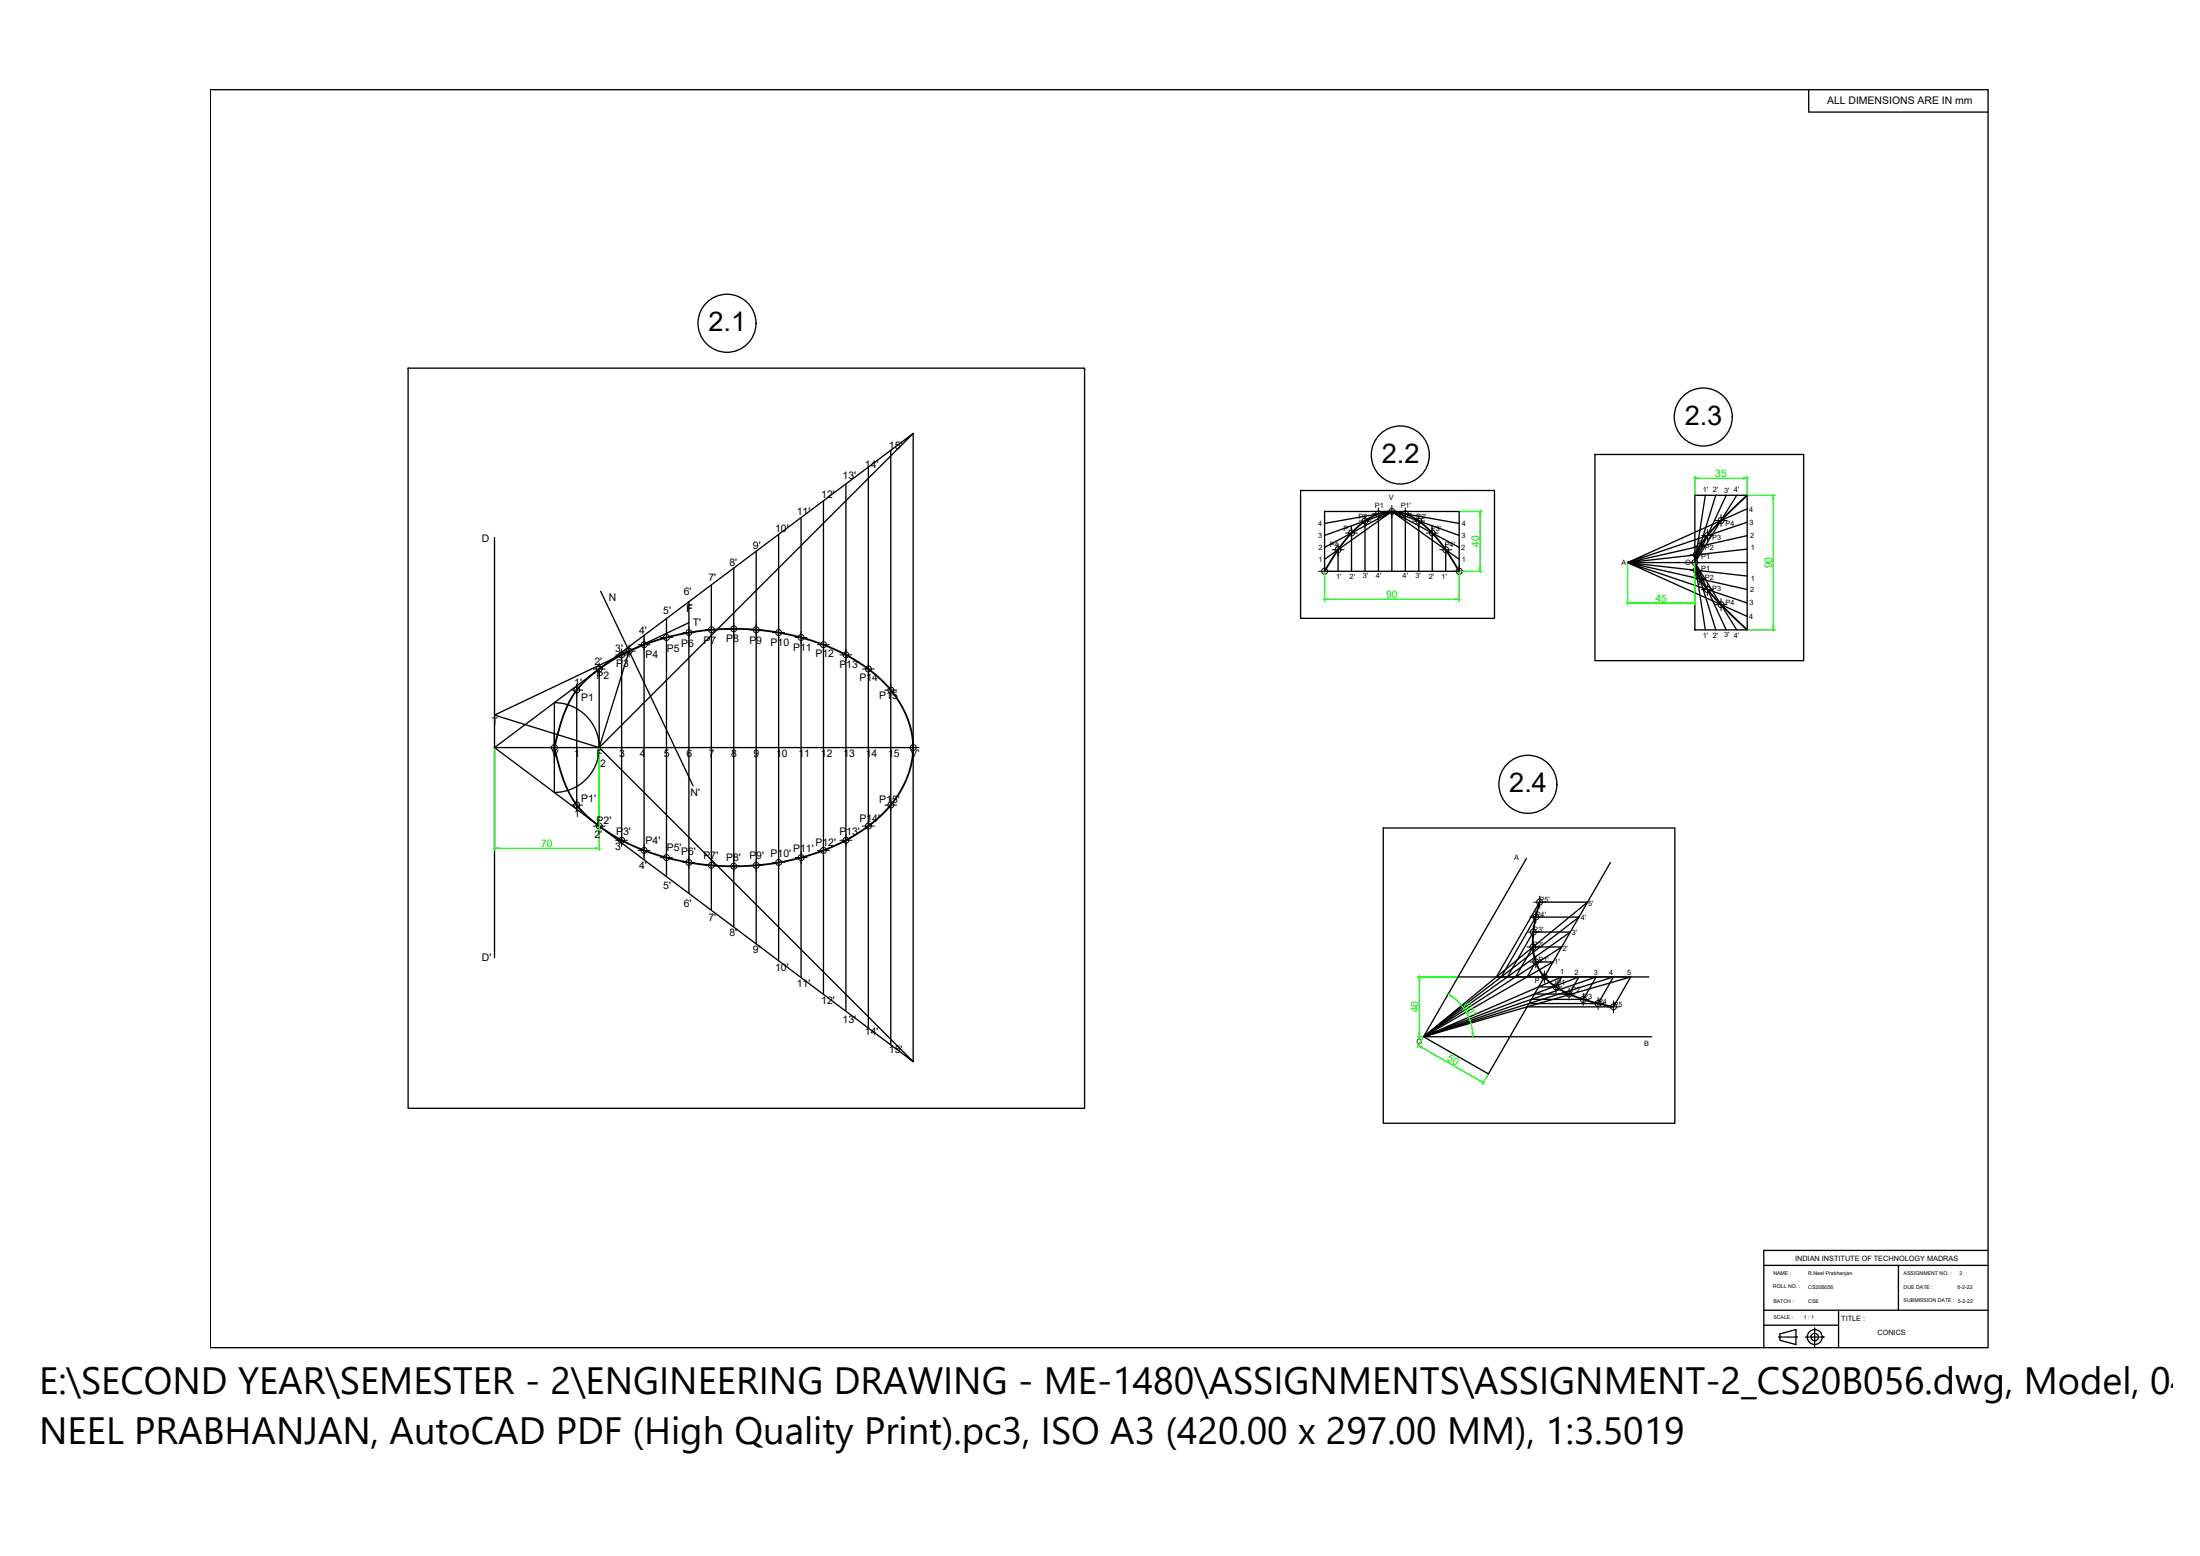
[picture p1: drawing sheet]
<svg xmlns="http://www.w3.org/2000/svg" width="420mm" height="297mm" viewBox="0 0 420 297" stroke-linecap="round" stroke-linejoin="round" font-family="sans-serif">
<!-- layer: 0 -->
<g fill="none" stroke="#000" stroke-width=".25">
<path d="M40.2 17.1h339.5v240.2h-339.5zM345.4 17.1v4.3h34.3M77.9 70.3h129.2v141.3h-129.2zM153 98.8v87.8M157.3 95.6v94.2M161.6 92.4v100.6M165.8 89.2v107.1M170.1 86v113.5M174.4 82.7v120M248.4 93.6h37v24.4h-37zM253 97.6h25.7v11.5h-25.7zM253 99.9l12.8-2.3-12.8 4.6"/>
<path d="M260.7 99.5v9.6M263.3 98.1v11M265.8 97.6v11.5M268.4 98.1v11M271 99.5v9.6M278.7 99.9l-12.9-2.3 12.9 4.6M304.6 86.8h39.9v39.3h-39.9zM323.7 94.5h10v25.7h-10zM325.7 94.5l-2 12.9 4-12.9M329.7 94.5l-6 12.9 8-12.9M333.7 97.1l-22.9 10.3 22.9-7.7M94.4 102.6v80.2"/>
<path d="M114.7 112.9l17.7 37.1M127.3 118.1v49.2M131.6 118.9l-37.2 17.6 20 6.2 5.7-18.4M131.6 114.9v55.7M135.9 111.7v62.1M140.1 108.4v68.6M144.4 105.2v75M148.7 102v81.4M253 104.5l12.8-6.9-12.8 9.2M255.5 105v4.1M258.1 101.8v7.3M273.5 101.8v7.3"/>
<path d="M276.1 105v4.1M278.7 104.5l-12.9-6.9 12.9 9.2M310.8 107.4h22.9M333.7 102.3l-22.9 5.1 22.9-2.6M333.7 110l-22.9-2.6 22.9 5.1M333.7 115.1l-22.9-7.7 22.9 10.3M105.9 134.1v17.2M105.9 134.1a8.6 8.6 0 0 1 8.5 8.6M110.1 130.9v23.6M114.4 127.7v30M118.7 124.5v36.4M123 121.3v42.8"/>
<path d="M325.7 120.2l-2-12.8 4 12.8M329.7 120.2l-6-12.8 8 12.8M94.4 142.7l80-60-60 60M94.4 142.7l80 60-60-60M94.4 142.7h80M114.4 142.7a8.6 8.6 0 0 1-8.5 8.6M264.2 158.1h55.7v56.3h-55.7zM291.5 163.9l-19.6 34M292.4 175.1h9.1l-29.6 22.8 31.3-25.7h-9.2l-8.2 14.3M293.3 175.1l-6.6 11.4M307.6 164.7l-23.3 40.3-12.4-7.1M271.9 197.9h43.5"/>
<path d="M278.5 186.5h36.4M287.9 186.5l4.9-8.6h7.1l-28 20 26.3-17.1h-5.4l-3.3 5.7M291.7 186.5l1.6-2.9h3.3l-24.7 14.3 39.5-11.4-3.3 5.7h-16.4M292.5 190.8h9.9l2.4-4.3-32.9 11.4 36.2-11.4-2.9 5.1h-13.2M293.1 189.8h7M293.9 188.4h3.2l1.1-1.9-26.3 11.4 29.6-11.4-1.8 3.3M379.7 238.7h-42.8v18.6M336.9 241.6h42.8M336.9 250.1h42.8M336.9 253h14.2M339.7 255.2h.8M339.9 254.6l3.1-.8v2.9l-3.1-.8z"/>
<path d="M340.7 255.2h.2M341 255.2h.9M342.1 255.2h.2M342.5 255.2h.8M344.8 255.2h.7M345.7 255.2h.2M346.1 255.2h.9M346.6 253.5v.8M346.6 254.4v.2M346.6 254.8v.9M346.6 255.9v.2M346.6 256.3v.7"/>
<path d="M347.2 255.2h.2M347.5 255.2h.8M351.1 250.1v7.2M362.6 241.6v8.5"/>
<circle cx="138.8" cy="61.7" r="5.5"/>
<circle cx="325.3" cy="79.6" r="5.5"/>
<circle cx="267.4" cy="86.9" r="5.5"/>
<circle cx="291.8" cy="149.7" r="5.5"/>
<circle cx="346.6" cy="255.2" r="1.42"/>
<circle cx="346.6" cy="255.2" r=".71"/>
</g>
<g fill="none" stroke="#000" stroke-width=".19">
<path d="M259.5 99.5h2.3M260.7 98.3v2.3M262.1 98.1h2.3M263.3 97v2.2M264.7 97.6h2.3M265.8 96.5v2.3M267.2 98.1h2.3M268.4 97v2.2M269.8 99.5h2.3M271 98.3v2.3M327.5 99.4h2.3M328.7 98.2v2.3"/>
<path d="M131.6 119.6v2.3M135.9 119.1v2.3M140.1 118.9v2.3M144.4 119.1v2.3M148.7 119.6v2.3M251.8 109.1h2.3M253 107.9v2.3M254.4 105h2.3M255.5 103.8v2.3M257 101.8h2.3M258.1 100.6v2.3M272.4 101.8h2.3"/>
<path d="M273.5 100.6v2.3M275 105h2.2M276.1 103.8v2.3M277.5 109.1h2.3M278.7 107.9v2.3M322.5 107.4h2.3M322.8 105.9h2.3M322.8 108.9h2.3M323.5 104.3h2.3M323.5 110.5h2.3M323.7 106.3v2.2M323.9 104.8v2.3"/>
<path d="M323.9 107.7v2.3M324.7 103.1v2.3M324.7 109.4v2.3M324.9 102.3h2.3M324.9 112.6h2.3M326.1 101.1v2.3M326.1 111.4v2.3M327.5 115.4h2.3M328.7 114.3v2.3M109 131.7h2.3M110.1 130.6v2.3M113.3 127.7h2.3"/>
<path d="M114.4 126.6v2.3M117.6 125h2.3M118.7 123.9v2.3M119 124.3h2.3M120.1 123.2v2.2M121.9 123.1h2.2M123 121.9v2.3M126.1 121.7h2.3M127.3 120.6v2.2M130.4 120.8h2.3M134.7 120.2h2.3M139 120h2.3"/>
<path d="M143.3 120.2h2.3M147.6 120.8h2.2M151.8 121.7h2.3M153 120.6v2.2M156.1 123.1h2.3M157.3 121.9v2.3M160.4 125h2.3M161.6 123.9v2.3M164.7 127.7h2.3M165.8 126.6v2.3M169 131.7h2.3M170.1 130.6v2.3"/>
<path d="M104.7 142.7h2.3M105.9 141.6v2.3M109 153.7h2.3M110.1 152.5v2.3M113.3 157.7h2.3M114.4 156.6v2.2M118.7 159.3v2.3M161.6 159.3v2.3M164.7 157.7h2.3M165.8 156.6v2.2M169 153.7h2.3M170.1 152.5v2.3"/>
<path d="M173.3 142.7h2.2M174.4 141.6v2.3M117.6 160.4h2.3M121.9 162.3h2.2M123 161.2v2.3M126.1 163.7h2.3M127.3 162.6v2.3M130.4 164.7h2.3M131.6 163.5v2.3M134.7 165.2h2.3M135.9 164.1v2.2M139 165.4h2.3"/>
<path d="M140.1 164.2v2.3M143.3 165.2h2.3M144.4 164.1v2.2M147.6 164.7h2.2M148.7 163.5v2.3M151.8 163.7h2.3M153 162.6v2.3M156.1 162.3h2.3M157.3 161.2v2.3M160.4 160.4h2.3M291.7 177.9h2.3M292.2 175.1h2.2"/>
<path d="M292.8 179.6v2.3M292.8 176.8v2.3M292.9 172.2h2.3M293.3 173.9v2.3M294 171.1v2.3M291.6 180.8h2.3M292.2 183.6h2.2M293.3 182.5v2.3M293.8 186.5h2.3M295 185.4v2.2M296 188.4h2.3M297.1 187.3v2.2"/>
<path d="M298.5 189.8h2.3M299.7 188.6v2.3M301.2 190.8h2.3M302.4 189.6v2.3M304.1 191.6h2.3M305.2 190.4v2.3M307 192.2h2.3M308.1 191.1v2.2"/>
<circle cx="260.7" cy="99.5" r=".57"/>
<circle cx="263.3" cy="98.1" r=".57"/>
<circle cx="265.8" cy="97.6" r=".57"/>
<circle cx="268.4" cy="98.1" r=".57"/>
<circle cx="271" cy="99.5" r=".57"/>
<circle cx="328.7" cy="99.4" r=".57"/>
<circle cx="253" cy="109.1" r=".57"/>
<circle cx="255.5" cy="104.9" r=".57"/>
<circle cx="258.1" cy="101.7" r=".57"/>
<circle cx="273.5" cy="101.7" r=".57"/>
<circle cx="276.1" cy="104.9" r=".57"/>
<circle cx="278.7" cy="109.1" r=".57"/>
<circle cx="323.7" cy="107.4" r=".57"/>
<circle cx="323.9" cy="108.9" r=".57"/>
<circle cx="323.9" cy="105.9" r=".57"/>
<circle cx="324.7" cy="110.5" r=".57"/>
<circle cx="324.7" cy="104.3" r=".57"/>
<circle cx="326.1" cy="112.5" r=".57"/>
<circle cx="326.1" cy="102.2" r=".57"/>
<circle cx="328.7" cy="115.4" r=".57"/>
<circle cx="110.2" cy="131.7" r=".57"/>
<circle cx="114.4" cy="127.7" r=".57"/>
<circle cx="118.7" cy="125" r=".57"/>
<circle cx="120.2" cy="124.3" r=".57"/>
<circle cx="123" cy="123.1" r=".57"/>
<circle cx="127.3" cy="121.7" r=".57"/>
<circle cx="131.6" cy="120.8" r=".57"/>
<circle cx="135.9" cy="120.2" r=".57"/>
<circle cx="140.1" cy="120" r=".57"/>
<circle cx="144.4" cy="120.2" r=".57"/>
<circle cx="148.7" cy="120.8" r=".57"/>
<circle cx="153" cy="121.7" r=".57"/>
<circle cx="157.3" cy="123.1" r=".57"/>
<circle cx="161.6" cy="125" r=".57"/>
<circle cx="165.8" cy="127.7" r=".57"/>
<circle cx="170.1" cy="131.7" r=".57"/>
<circle cx="105.9" cy="142.7" r=".57"/>
<circle cx="110.2" cy="153.7" r=".57"/>
<circle cx="114.4" cy="157.7" r=".57"/>
<circle cx="165.8" cy="157.7" r=".57"/>
<circle cx="170.1" cy="153.7" r=".57"/>
<circle cx="174.4" cy="142.7" r=".57"/>
<circle cx="118.7" cy="160.4" r=".57"/>
<circle cx="123" cy="162.3" r=".57"/>
<circle cx="127.3" cy="163.7" r=".57"/>
<circle cx="131.6" cy="164.6" r=".57"/>
<circle cx="135.9" cy="165.2" r=".57"/>
<circle cx="140.1" cy="165.4" r=".57"/>
<circle cx="144.4" cy="165.2" r=".57"/>
<circle cx="148.7" cy="164.6" r=".57"/>
<circle cx="153" cy="163.7" r=".57"/>
<circle cx="157.3" cy="162.3" r=".57"/>
<circle cx="161.6" cy="160.4" r=".57"/>
<circle cx="292.8" cy="177.9" r=".57"/>
<circle cx="293.3" cy="175.1" r=".57"/>
<circle cx="294" cy="172.2" r=".57"/>
<circle cx="292.8" cy="180.8" r=".57"/>
<circle cx="293.3" cy="183.6" r=".57"/>
<circle cx="295" cy="186.5" r=".57"/>
<circle cx="297.1" cy="188.4" r=".57"/>
<circle cx="299.7" cy="189.8" r=".57"/>
<circle cx="302.4" cy="190.8" r=".57"/>
<circle cx="305.2" cy="191.6" r=".57"/>
<circle cx="308.1" cy="192.2" r=".57"/>
</g>
<path d="M333.7 94.5l-1.5 1.5a42.2 42.2 0 0 0-7.5 8.2 5.8 5.8 0 0 0 .6 7.2l2.8 3.4 5.6 5.4M253 109.1a29.6 29.6 0 0 1 7.2-9.2 8.4 8.4 0 0 1 11.5 .1 30.7 30.7 0 0 1 7 9.1M111.6 130.1a38.8 38.8 0 0 1 22.2-9.7 47.4 47.4 0 0 1 29.2 5.4 22.6 22.6 0 0 1 10.4 11.7 16.1 16.1 0 0 1-3.1 16 32.8 32.8 0 0 1-17 10.1 49 49 0 0 1-34.8-3.3 23.9 23.9 0 0 1-9.1-7.6 26.4 26.4 0 0 1-3.2-8.6l-.3-1.4 .3-1.4a24.1 24.1 0 0 1 4-9.7zM294 172.2l-1 4.4-.3 3.8 .1 1.4 .5 1.8 .5 1.2 .8 1.2 .8 1 1.1 1 2.7 1.6 3.8 1.4 5.1 1.2" fill="none" stroke="#000" stroke-width=".35"/>
<g fill="none" stroke="#0f0" stroke-width=".25">
<path d="M278.8 97.6h4.2M282.7 98.3v10M323.7 90.9v3.5M324.4 91.3h8.6M333.7 90.9v3.5M333.9 94.5h5.1M338.7 95.3v24.2M253 109.2v5.6M253.7 114.4h24.3M278.7 109.2v5.6M278.8 109.1h4.2M310.8 107.6v7.9"/>
<path d="M311.5 115.1h11.5M323.7 107.6v7.9M333.9 120.2h5.1M94.4 142.9v19.4M114.4 142.9v19.4M95.2 162h18.5M270.7 186.5h7.6M270.7 197.9h1M271.1 187.2v10M271.5 199.9l11.2 6.4M271.8 198.1l-1.1 1.8M277.2 190.1a9.4 9.4 0 0 1 4.1 7.1"/>
<path d="M284.2 205.2l-1.1 1.8"/>
</g>
<g fill="#0f0" stroke="#0f0" stroke-width=".19">
<path d="M94.4 162l.8-.2v.3z"/>
<path d="M113.7 161.8l.7 .2-.7 .1z"/>
<path d="M253 114.4l.7-.1v.2z"/>
<path d="M278 114.3l.7 .1-.7 .1z"/>
<path d="M282.7 97.6l.1 .7h-.2z"/>
<path d="M282.6 108.3h.2l-.1 .8z"/>
<path d="M310.8 115.1l.7-.1v.2z"/>
<path d="M323 115l.7 .1-.7 .1z"/>
<path d="M323.7 91.3l.7-.1v.2z"/>
<path d="M333 91.2l.7 .1-.7 .1z"/>
<path d="M338.7 94.5l.1 .8h-.3z"/>
<path d="M338.5 119.5h.3l-.1 .7z"/>
<path d="M281.1 197.2h.3l-.1 .7z"/>
<path d="M276.6 189.8l.6 .3-.1 .2z"/>
<path d="M270.9 199.6l.7 .2-.1 .3z"/>
<path d="M282.7 206.2l.6 .5-.7-.3z"/>
<path d="M271.1 186.5l.1 .7h-.2z"/>
<path d="M271 197.2h.2l-.1 .7z"/>
</g>
<circle cx="348.3" cy="255.2" r=".12" fill="#000" stroke="#000" stroke-width=".19"/>
<g font-size="7.3">
<text x="7.5" y="266.1">E:\SECOND YEAR\SEMESTER - 2\ENGINEERING DRAWING - ME-1480\ASSIGNMENTS\ASSIGNMENT-2_CS20B056.dwg, Model, 04-</text>
<text x="7.5" y="275.7">NEEL PRABHANJAN, AutoCAD PDF (High Quality Print).pc3, ISO A3 (420.00 x 297.00 MM), 1:3.5019</text>
</g>
<g font-size="5.2">
<text x="135.3" y="63.2">2.1</text>
<text x="321.7" y="81.1">2.3</text>
<text x="263.9" y="88.3">2.2</text>
<text x="288.2" y="151.2">2.4</text>
</g>
<g font-size="2">
<text x="348.9" y="19.9">ALL DIMENSIONS ARE IN mm</text>
<text x="165.2" y="89.3">14'</text>
<text x="169.8" y="85.7">15'</text>
<text x="156.8" y="95.1">12'</text>
<text x="160.9" y="91.4">13'</text>
<text x="148" y="101.5">10'</text>
<text x="152.2" y="98.3">11'</text>
<text x="92.1" y="103.5">D</text>
<text x="143.8" y="104.9">9'</text>
<text x="130.6" y="113.6">6'</text>
<text x="135.3" y="111">7'</text>
<text x="139.3" y="108.1">8'</text>
<text x="116.3" y="114.8">N</text>
<text x="126.7" y="117.1">5'</text>
<text x="131.1" y="116.8">F</text>
<text x="132.3" y="119.5">T'</text>
<text x="117.5" y="124.6">3'</text>
<text x="122.1" y="121">4'</text>
<text x="123.3" y="125.7">P4</text>
<text x="127.4" y="124.4">P5</text>
<text x="130.1" y="123.6">P6</text>
<text x="134.4" y="122.9">P7</text>
<text x="138.7" y="122.6">P8</text>
<text x="143.1" y="122.9">P9</text>
<text x="147.2" y="123.3">P10</text>
<text x="151.5" y="124.2">P11</text>
<text x="155.7" y="125.4">P12</text>
<text x="109.7" y="130.9">1'</text>
<text x="113.5" y="126.9">2'</text>
<text x="113.9" y="129.6">P2</text>
<text x="117.7" y="127.4">P3</text>
<text x="160.3" y="127.5">P13</text>
<text x="164.2" y="130">P14</text>
<text x="111" y="133.8">P1</text>
<text x="167.9" y="133.5">P15</text>
<text x="94" y="138.4">T</text>
<text x="105.4" y="144.6">V</text>
<text x="109.7" y="144.6">1</text>
<text x="113.9" y="144.6">F</text>
<text x="114.6" y="146.3">2</text>
<text x="118.2" y="144.6">3</text>
<text x="122.2" y="144.6">4</text>
<text x="126.8" y="144.6">5</text>
<text x="131.1" y="144.6">6</text>
<text x="135.4" y="144.6">7</text>
<text x="139.6" y="144.6">8</text>
<text x="143.9" y="144.6">9</text>
<text x="148.2" y="144.6">10</text>
<text x="152.5" y="144.6">11</text>
<text x="156.8" y="144.6">12</text>
<text x="161.1" y="144.6">13</text>
<text x="165.4" y="144.6">14</text>
<text x="169.6" y="144.6">15</text>
<text x="173.9" y="144.6">V'</text>
<text x="109.7" y="155.9">1'</text>
<text x="111" y="153">P1'</text>
<text x="131.9" y="151.9">N'</text>
<text x="167.9" y="153.4">P15'</text>
<text x="113.5" y="159.9">2'</text>
<text x="113.9" y="157.3">P2'</text>
<text x="117.7" y="159.5">P3'</text>
<text x="123.3" y="161.2">P4'</text>
<text x="155.7" y="161.5">P12'</text>
<text x="160.3" y="159.3">P13'</text>
<text x="164.2" y="156.8">P14'</text>
<text x="117.5" y="162.3">3'</text>
<text x="122.1" y="165.9">4'</text>
<text x="127.4" y="162.4">P5'</text>
<text x="130.1" y="163.3">P6'</text>
<text x="134.4" y="164">P7'</text>
<text x="138.7" y="164.3">P8'</text>
<text x="143.1" y="164">P9' P10'</text>
<text x="151.5" y="162.7">P11'</text>
<text x="126.7" y="169.7">5'</text>
<text x="130.6" y="173.2">6'</text>
<text x="135.3" y="175.9">7'</text>
<text x="139.3" y="178.7">8'</text>
<text x="92.1" y="183.5">D'</text>
<text x="143.8" y="182">9'</text>
<text x="148" y="185.3">10'</text>
<text x="152.2" y="188.5">11'</text>
<text x="156.8" y="191.7">12'</text>
<text x="160.9" y="195.4">13'</text>
<text x="165.2" y="197.6">14'</text>
<text x="169.8" y="201.1">15'</text>
</g>
<g font-size="2" fill="#0f0">
<text x="327.6" y="91.1">35</text>
<text x="282.5" y="104.4" transform="rotate(-90 282.5 104.4)">40</text>
<text x="338.5" y="108.5" transform="rotate(-90 338.5 108.5)">90</text>
<text x="264.7" y="114.2">90</text>
<text x="316.2" y="114.9">45</text>
<text x="103.3" y="161.8">70</text>
<text x="279.4" y="191.8" transform="rotate(60 279.4 191.8)">60°</text>
<text x="270.9" y="193.3" transform="rotate(-90 270.9 193.3)">40</text>
<text x="276.3" y="202.4" transform="rotate(30 276.3 202.4)">50</text>
</g>
<g font-size="1.4">
<text x="265.2" y="95.5">V</text>
<text x="325.2" y="94">1' 2'</text>
<text x="329.3" y="94.1">3' 4'</text>
<text x="251.7" y="100.5">4</text>
<text x="256.6" y="101.3">P3</text>
<text x="259.4" y="99.1">P2</text>
<text x="262.6" y="97">P1</text>
<text x="267.5" y="97">P1'</text>
<text x="270.5" y="99.1">P2'</text>
<text x="273.3" y="101.3">P3'</text>
<text x="279.2" y="100.5">4</text>
<text x="329.6" y="100.4">P4</text>
<text x="334.1" y="97.7">4</text>
<text x="334.1" y="100.2">3</text>
<text x="251.7" y="102.7">3</text>
<text x="251.8" y="107.4">1</text>
<text x="251.8" y="104.9">2</text>
<text x="254" y="104.5">P4</text>
<text x="275.9" y="104.5">P4'</text>
<text x="279.1" y="104.9">2</text>
<text x="279.1" y="102.7">3</text>
<text x="279.2" y="107.4">1</text>
<text x="309.7" y="107.9">A</text>
<text x="321.8" y="107.9">O</text>
<text x="324.9" y="106.8">P1</text>
<text x="325.6" y="105.1">P2</text>
<text x="327" y="103">P3</text>
<text x="334.2" y="102.7">2</text>
<text x="334.3" y="105">1</text>
<text x="255.2" y="110.5">1'</text>
<text x="257.8" y="110.5">2'</text>
<text x="260.3" y="110.4">3'</text>
<text x="262.8" y="110.4">4'</text>
<text x="267.9" y="110.4">4'</text>
<text x="270.3" y="110.4">3'</text>
<text x="272.9" y="110.5">2'</text>
<text x="275.3" y="110.5">1'</text>
<text x="324.9" y="109">P1</text>
<text x="325.6" y="110.7">P2</text>
<text x="327" y="112.8">P3</text>
<text x="334.2" y="113.1">2</text>
<text x="334.3" y="110.8">1</text>
<text x="329.6" y="115.4">P4</text>
<text x="334.1" y="118.1">4</text>
<text x="334.1" y="115.6">3</text>
<text x="325.2" y="121.8">1' 2'</text>
<text x="329.3" y="121.7">3' 4'</text>
<text x="289.2" y="164.2">A</text>
<text x="294" y="172.2">P5'</text>
<text x="303.3" y="173">5'</text>
<text x="292.8" y="177.9">P3'</text>
<text x="293.3" y="175.1">P4'</text>
<text x="300.2" y="178.4">3'</text>
<text x="301.9" y="175.7">4'</text>
<text x="292.8" y="180.8">P2'</text>
<text x="293.9" y="183.6">P1'</text>
<text x="296.8" y="184.1">1'</text>
<text x="298.4" y="181.5">2'</text>
<text x="293.1" y="187.7">P</text>
<text x="297.3" y="188.1">P1</text>
<text x="297.9" y="186">1</text>
<text x="300.1" y="189.4">P2</text>
<text x="300.7" y="186.2">2</text>
<text x="302.4" y="190.8">P3</text>
<text x="304.4" y="186.2">3</text>
<text x="305.2" y="191.6">P4</text>
<text x="307.3" y="186.2">4</text>
<text x="310.8" y="186.1">5</text>
<text x="308.1" y="192.2">P5</text>
<text x="270.5" y="199.3">O</text>
<text x="314" y="199.6">B</text>
<text x="342.8" y="240.7">INDIAN INSTITUTE OF TECHNOLOGY MADRAS</text>
<text x="351.6" y="252.2">TITLE :</text>
<text x="358.5" y="254.8">CONICS</text>
</g>
<g font-size="1">
<text x="338.6" y="245.9">ROLL NO. :</text>
<text x="338.7" y="243.4">NAME :</text>
<text x="345.4" y="243.4">R.Neel Prabhanjan</text>
<text x="363.6" y="243.4">ASSIGNMENT NO. :</text>
<text x="374.2" y="243.4">2</text>
<text x="338.7" y="248.7">BATCH :</text>
<text x="338.7" y="251.9">SCALE :</text>
<text x="344.5" y="251.9">1 : 1</text>
<text x="345.4" y="246">CS20B056</text>
<text x="345.4" y="248.8">CSE</text>
<text x="363.6" y="246">DUE DATE :</text>
<text x="363.6" y="248.6">SUBMISSION DATE : 5-2-22</text>
<text x="373.8" y="246.1">6-2-22</text>
</g>
</svg>
